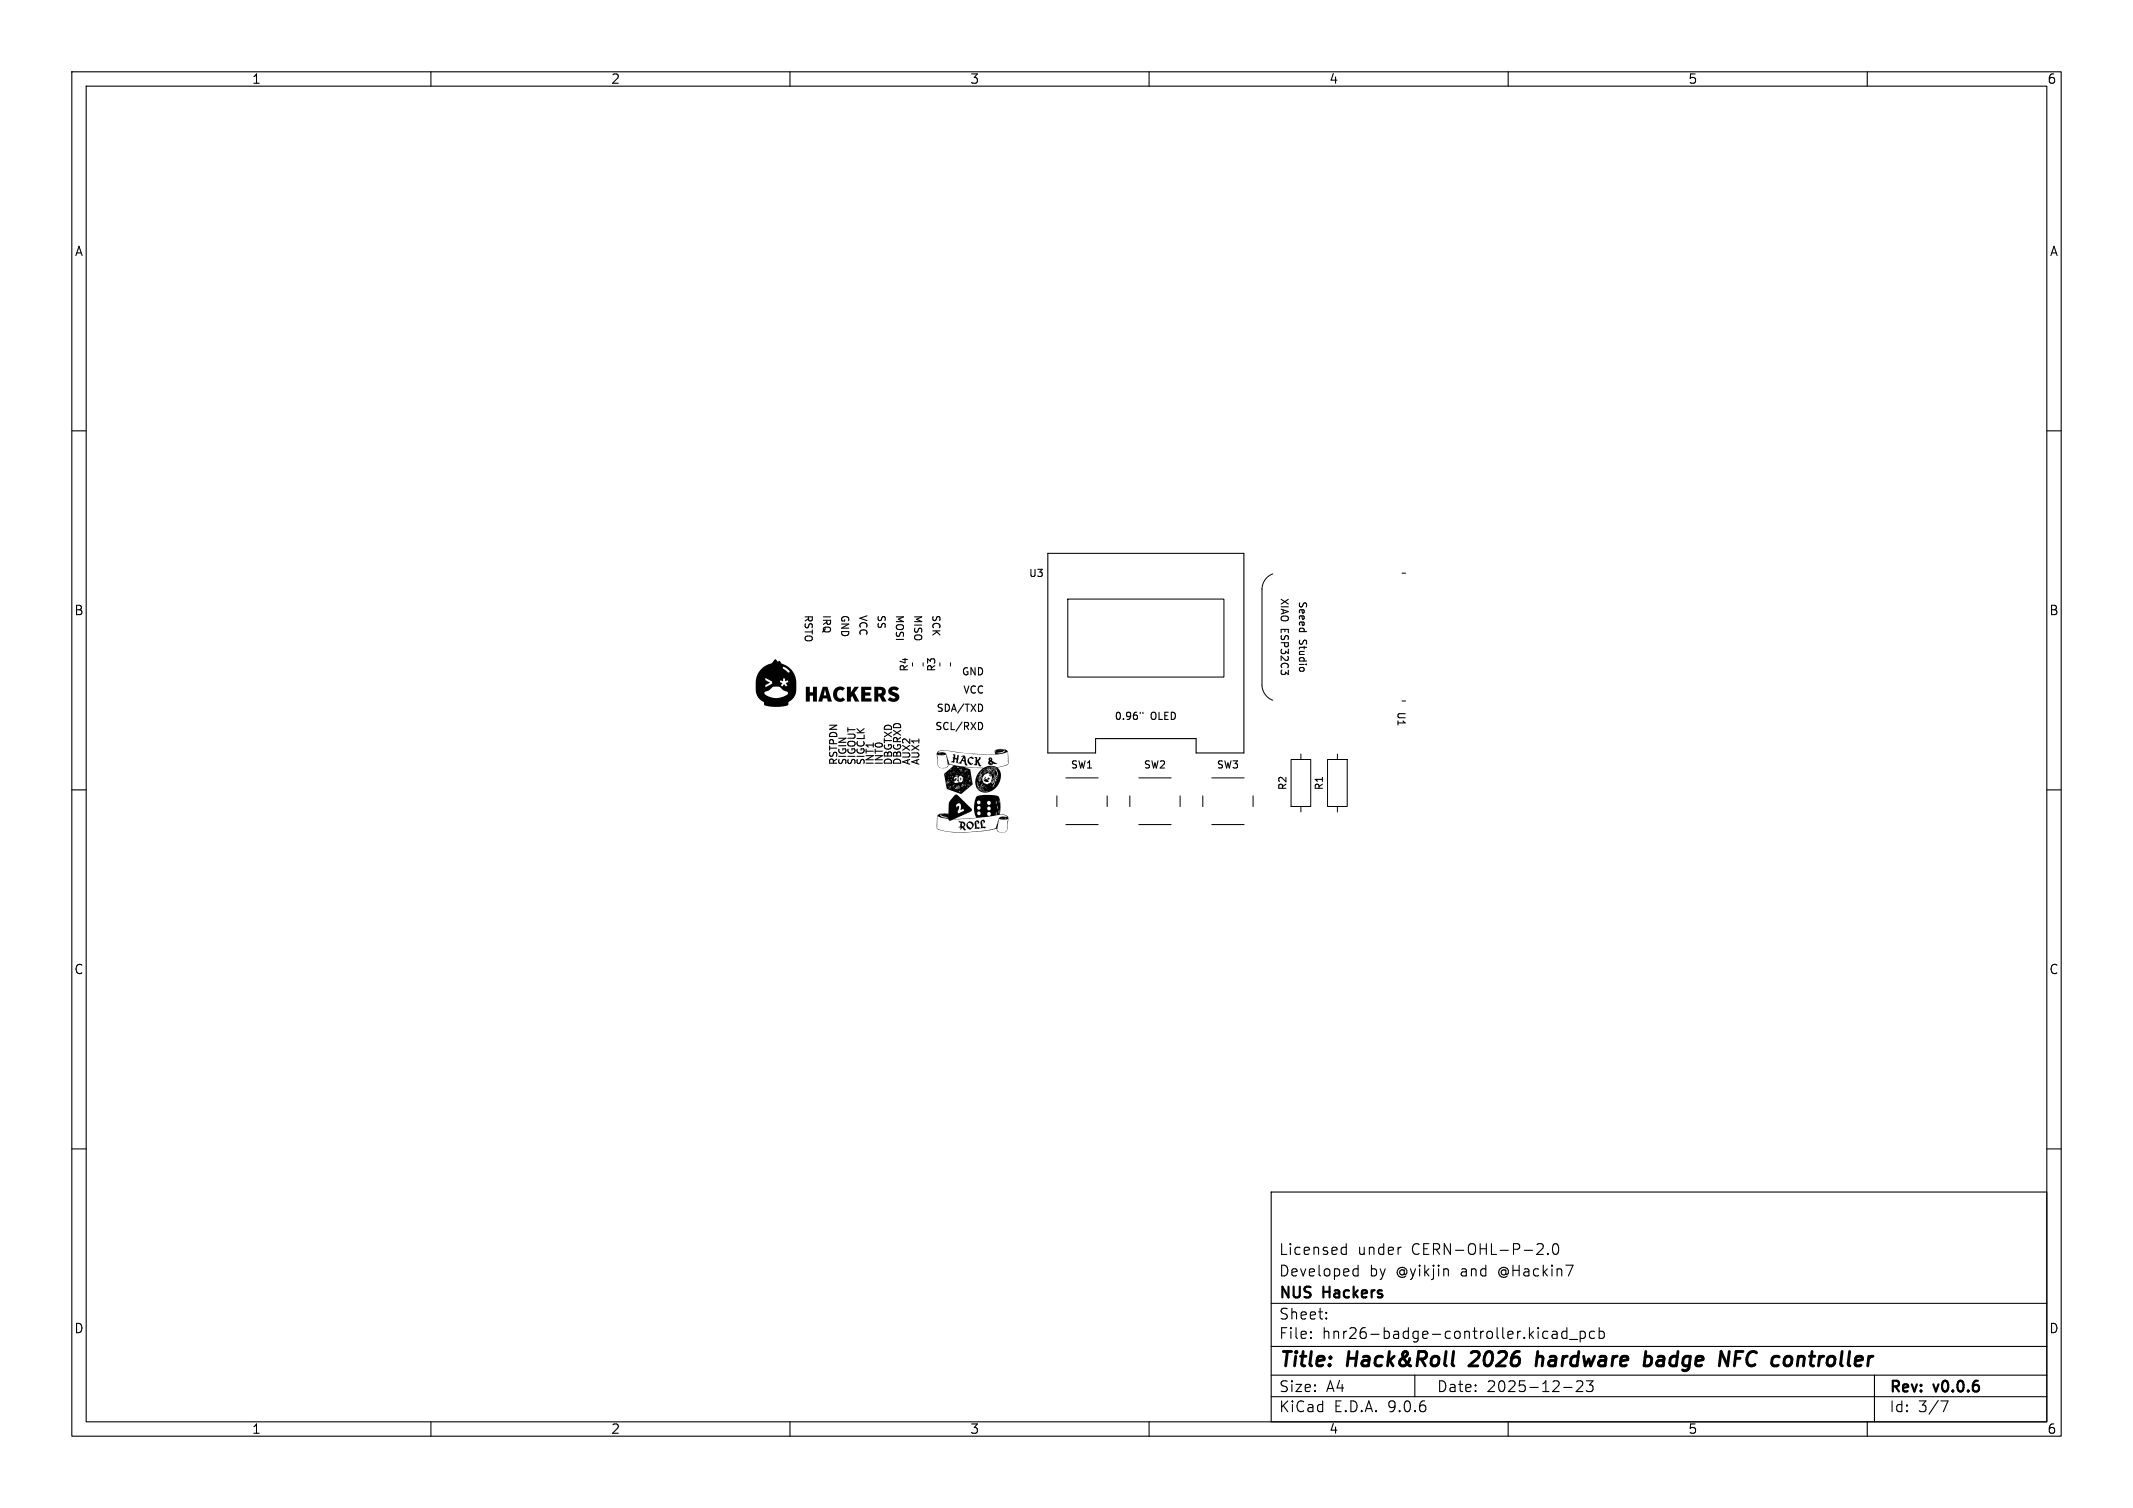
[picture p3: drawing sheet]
<svg xmlns="http://www.w3.org/2000/svg" width="297mm" height="210mm" viewBox="0 0 297 210" stroke-linecap="round" stroke-linejoin="round" font-family="sans-serif">
<g fill="none" stroke="#000" stroke-width=".15">
<path d="M10 10h277v190h-277zM12 12h273v186h-273zM60 10v2M110 10v2M160 10v2M210 10v2M260 10v2M10 60h2M145.9 77.1h27.3v27.8h-6.7v-2h-14v2h-6.6zM285 60h2M136.7 98.2l.1 .3-.1 .4M158.8 99.2v.2"/>
<path d="M159.1 99.2v.2M181 93.4h.5M10 110h2M136.5 100.6a.54 .54 0 0 1 .3 .5 .54 .54 0 0 1-.3 .5M285 110h2M10 160h2M177 166h108v32h-108zM186.9 174.6l.1 .1 .5-.1M186.9 173.8l.1-.1 .5 .1M187.5 173.2v1.5M188.5 176.8l.2-.1 .4 .1M188.5 177.6l.2 .1 .4-.1"/>
<path d="M189.1 176.2v1.5M195 173.7h.1M214 173.3l.2-.1 .5 .1a.41 .41 0 0 1 .1 .5l-.8 .9h.9M215.5 174.6h.1l-.1 .1M215.5 174.6v.1M216.3 173.3a.36 .36 0 0 1 .4-.1 .36 .36 0 0 1 .3 .3 .77 .77 0 0 1-.5 1.2 .91 .91 0 0 1-.2-1.4zM285 160h2M60 198v2M110 198v2M160 198v2M177 194.5h108M177 191.5h108"/>
<path d="M177 187.5h108M177 181.5h108M182.5 186.3h.1l-.1 .1M182.5 186.3v.1M182.5 185.5v.1M182.5 185.5h.1l-.1 .1M184.7 183.6v.1M184.7 183.6h-.1l.1 .1M184.7 182.8v.1M184.7 182.8h-.1l.1 .1M197 191.5v3M210 198v2"/>
<path d="M216.2 185.5l.1-.1 .4 .1 .1 .9M216.8 185.8h-.5a.29 .29 0 0 0-.2 .3 .29 .29 0 0 0 .2 .3l.5-.1M217.7 193.2h1.2M218.2 185.5l-.5-.1-.2 .3v.4l.1 .2 .1 .1 .5-.1M218.2 184.9v1.5M218.5 186.5h1.2M219.5 192.4l.2-.1 .5 .1a.41 .41 0 0 1 .1 .5l-.8 .9h.9M220 185.5l.5-.1 .2 .3v.4l-.1 .2-.1 .1-.5-.1M220 185.4v1.5M220.9 192.3h.9l-.5 .6a.41 .41 0 0 1 .5 .3v.3l-.1 .2-.6 .1-.2-.1M222 185.5l-.4-.1-.3 .3v.4l.2 .2 .1 .1 .4-.1M222.7 185.5l.4-.1 .3 .3v.4l-.2 .2-.1 .1-.4-.1"/>
<path d="M222.7 184.9v1.5M260 198v2M261 191.5v6.5M270.2 195.1h1l-.6 1.5"/>
</g>
<path d="M205.8 189.1l-1.3 1.1h1.3M214.1 188.2l-.2 2M214.8 189a.57 .57 0 0 0-.8 .1M214.9 189.2l-.2 1M229.1 189l.2-.1 .5 .1 .2 .3-.1 .5a.66 .66 0 0 1-1 .3M229.2 188.2l-.3 2M240.8 188.2l-.3 2M241.6 189.2h.7M242.7 188.2h-1l-.2 2" fill="none" stroke="#000" stroke-width=".4"/>
<g fill="none" stroke="#000" stroke-width=".14">
<path d="M177.2 79.9a2.33 2.33 0 0 0-1.5 2.1v13.4a2.32 2.32 0 0 0 1.5 2.1M195.2 79.8h.5M128.5 92.3v.5M132.3 92.3v.5M148.7 83.4h21.7v10.9h-21.7zM195.2 97.6h.5M147.2 110.8v1.5M148.4 108.3h4.5M148.4 114.8h4.5M154.2 110.8v1.5M157.3 110.8v1.5M158.6 108.3h4.5"/>
<path d="M158.6 114.8h4.5M164.3 110.8v1.5M167.5 110.8v1.5M168.7 108.3h4.5M168.7 114.8h4.5M174.5 110.8v1.5M179.8 105.8h2.7v6.5h-2.7zM181.1 105v.8M181.1 112.3v.8M184.9 105.8h2.7v6.5h-2.7zM186.2 105v.8M186.2 112.3v.8"/>
</g>
<g fill="#000">
<path d="M106 93.2l.2-.2h2.8l.7 .6h.2l.1-.1-.2-.2-.7-.4-.1 .1h-2.8l.6-.4 .6-.2 .5-.6 .4 .4 .2-.2 .5 .5a2.74 2.74 0 0 1 1.9 2.6v1.1l-.1 .5-.4 .6-.6 .5v.3l-.1 .1a5.9 5.9 0 0 1-3.2 0l-.1-.4-.8-.6-.3-.7h1.1l.1 .1a2.39 2.39 0 0 0 3.2-.1v-.1l-.6-.2-.5-.5-.2-.1-.8 .1-.5 .4-.6 .3-.1 .1h-1.1l-.1-1.1h1.4v.3l.9-.5v-.2h1.1l.4 .1-.3 .3 .2 .2 .3-.3 .2 .3 .2-.2-.2-.3 .4-.1-.1-.3-.4 .2v-.4h-.3v.4l-.3-.2-.1 .3h-1.1l-.9-.6v.3l.6 .4-.6 .3h-1.4v-.3a2.73 2.73 0 0 1 .8-1.9zM112.2 95.6h.6v.8h.4v-.8h.5v2.1h-.5v-.8h-.4v.8h-.6zM114.6 95.6h.6l.6 2.1h-.5l-.1-.4h-.6l-.1 .4h-.6l.3-.9h.9l-.2-.8-.2 .8h-.5zM116.3 95.9l.3-.2 .4-.1 .6 .3-.3 .3-.2-.1h-.3l-.2 .5 .1 .5 .4 .2 .3-.2 .3 .3-.2 .2-.3 .1h-.4l-.6-.3-.2-.4v-.4l.1-.4zM117.9 95.6h.6v.8l.5-.8h.6l-.6 .9 .7 1.2h-.7l-.3-.8-.2 .3v.5h-.6zM119.9 95.6h1.4v.5h-.8v.3h.7v.5h-.7v.3h.9v.5h-1.5zM121.7 95.6l1.1 .1 .4 .2 .1 .6-.3 .4 .5 .8h-.7l-.3-.7h-.2v.7h-.6v-1.6h.6v.5l.4-.1 .1-.2-.2-.2h-.9zM123.8 95.8l.3-.1 .4-.1 .7 .3-.3 .3-.4-.1-.3 .1 .1 .1 .7 .3 .2 .2v.5l-.3 .3-.7 .1-.6-.3 .3-.3 .5 .2 .3-.1-.1-.2-.6-.3-.2-.2-.1-.3zM132.7 105.1a.26 .26 0 0 1 .3 .1 .26 .26 0 0 1 0 .3h.1a.17 .17 0 0 0 .2 0 .17 .17 0 0 0-.1-.3l.2-.1 .1 .2-.1 .8a.13 .13 0 0 1-.1 .2 .13 .13 0 0 1-.1-.1 .13 .13 0 0 1 0-.1v-.3a.2 .2 0 0 0-.3 0 .2 .2 0 0 0 0 .3l-.1 .1h-.4l.1-.1a.32 .32 0 0 0 .2-.5v-.2l.1 .1v-.2l-.1-.1zM132.9 110.8l.2-.1h.2l1.9 1.9a.44 .44 0 0 1-.4 .6l-1.9 .8 3.3-.1h-.2l-.1-.2h1.7h-1.7l-.1-.1h2.2h-2.2l-.1-.3h.4v.1l.2 .1 .2-.1h.9l.1 .1 .2 .1h.9h-.7l.1-.2h.7v.1v-.1h.7h-.7v-.2h.4v.1v-.5v.4h-.4v-.1v.3l-.7-.1a.26 .26 0 0 0-.3-.2 .26 .26 0 0 0-.3 .3l-.9-.1a.25 .25 0 0 0-.2-.3 .25 .25 0 0 0-.2 .3h-.4l-.1-.8 .4 .1a.25 .25 0 0 0 .3 .2 .25 .25 0 0 0 .2-.2h1a.25 .25 0 0 0 .3 .3 .25 .25 0 0 0 .1-.4h1v.2v-.5v.3h-1a.24 .24 0 0 0-.2-.2 .24 .24 0 0 0-.2 .3l-1-.1a.25 .25 0 0 0-.2-.3 .25 .25 0 0 0-.3 .3h-.4l.1-.7h.3a.25 .25 0 0 0 .3 .2 .25 .25 0 0 0 .2-.2h.9a.26 .26 0 0 0 .3 .3 .26 .26 0 0 0 .3-.3h.7v.2v-.4h.4v.2v-.3v.1h-.4v-.1v.3h-.7a.26 .26 0 0 0-.3-.3 .26 .26 0 0 0-.3 .3h-.9a.25 .25 0 0 0-.2-.3 .25 .25 0 0 0-.3 .3h-.3l.1-.5a1.04 1.04 0 0 1 1.2-.6h1.4l.7 .2 .2 1.2-.1 1.3 .8 .1 .4 .4-.1 1.6-.2 .3-.8 .1-.4-.1-.1-.2 .5 .3h.5l.3-.2 .2-.2 .1-1.5-.6 .1h-.5h.9h-1.1l-.3 1.5v-.2l-1.8 .3-3.7 .2-1.8-.1-.8-.3-.2-.1-.1-.7 .1 .1v.6l1.3 .4 3 .1h-.3l3-.3 1.2-.3 .4-1.3 1.2-.1h-.3h.3l-.3-.1-.1 .2h-.8h.3h-.3l.1-.2 .1 .1-.1-.1h1.1h-1.1h.8h-.7l.4-.1 .7 .1-.6-.3h.2h-.8l-1.8 .3-4.5 .3-.3 .1a.29 .29 0 0 1-.3 .1 .29 .29 0 0 1-.3-.2h1.9h-1.9l-.8-.2h.5h-.5h.8l-1.2-.1-.1-.1h.3h-.3h.5h-.5h-.1h.4h-.4v-.1l-.1 1-.1 .1 .1-1.1 .1-.1h.4h-.4l.1-.1h.2l.1 .1-.1 .1 .5 .3 .6-.1-.9-.2h.6l-.6-.1h.5h-.5h.6h-.7h.6h.1h-.2l.4-.1-.9 .1h.5h-.5l.4-.1h-.5l.5 .1 .2-.1h-.2h.2h-.5h.9l-.7-.1-.5 .1h.2l-.2-.1h.1h1.2v-1.2h1l.1 .3a.18 .18 0 0 1 .1-.1 .18 .18 0 0 1 .3 0l-.2 .8a.15 .15 0 0 0 0 .2 .15 .15 0 0 0 .2-.1l.5-.2a.16 .16 0 0 0 .1-.2 .16 .16 0 0 0-.3-.1l-.2 .1 .1-.6a.35 .35 0 0 0-.3-.3 .35 .35 0 0 0-.4 .2h-1l.1-.5zM133.4 114.3l.6 .1a.41 .41 0 0 1 .4 .3 .41 .41 0 0 1-.2 .5h.1a.15 .15 0 0 0 0 .2 .15 .15 0 0 0 .2 0 .21 .21 0 0 1-.3 .2 .21 .21 0 0 1-.1-.2l-.2-.1a.15 .15 0 0 1 0 .2 .15 .15 0 0 1-.2 0 .17 .17 0 0 0 0-.3 .17 .17 0 0 0-.3 .1l.3-.2v-.2h.2v.1l.2 .1a.2 .2 0 0 0 .1-.3 .2 .2 0 0 0-.3-.1v.2h-.2l.1-.3zM133.7 108.3l.2 .1v.1h-.2h.1v.2l-.1-.2 .1-.1h-.1z"/>
<path d="M133.8 105.4a.36 .36 0 0 1 .5-.2 .36 .36 0 0 1 .2 .5l.1 .6 .1 .2v.1a.32 .32 0 0 1-.4-.1 .32 .32 0 0 1 0-.3v-.2h-.3l-.2 .2 .1 .1-.1 .1-.4-.1 .3-.2 .2-.3 .4 .1-.1-.3-.1 .2h-.2l.1-.2a.12 .12 0 0 0 .1-.2 .12 .12 0 0 0-.2 0zM134.7 114.6a.52 .52 0 0 1 .8 .1 .52 .52 0 0 1-.3 .7v.1a.53 .53 0 0 1-.6-.7h.1l.2 .3a.3 .3 0 0 0 .4 .1 .3 .3 0 0 0 0-.5 .27 .27 0 0 0-.3-.1 .27 .27 0 0 0-.3 .2h-.1zM134.9 105.6a.38 .38 0 0 1 .6-.1 .13 .13 0 0 1 0 .2 .13 .13 0 0 1-.2-.1 .33 .33 0 0 0-.4 .3 .33 .33 0 0 0 .3 .4h.1h.1v.1a.48 .48 0 0 1-.5 0 .48 .48 0 0 1-.2-.6zM135.8 114.4a.27 .27 0 0 1 .5-.1 .27 .27 0 0 1-.2 .4 .14 .14 0 0 0 .1-.2 .15 .15 0 0 0-.3 0l.1 .7 .5 .1-.2 .2h-.6a.74 .74 0 0 0 0-.9zM136.3 108.6h.2l-.2 .1zM135.7 105.5l.1-.1a.29 .29 0 0 1 .3 .5v-.1a.17 .17 0 0 0 .2-.1 .17 .17 0 0 0 0-.2 .17 .17 0 0 1 .3 0 .17 .17 0 0 1-.1 .3h-.1a.26 .26 0 0 0 0 .5l.1 .2a.15 .15 0 0 1 0 .3 .14 .14 0 0 1-.2-.2l-.3-.4 .1 .3-.2 .1h-.3v-.1a.33 .33 0 0 0 .2-.5l.1-.4-.2-.1zM136.6 114.3a.27 .27 0 0 1 .5-.1 .27 .27 0 0 1-.2 .4 .17 .17 0 0 0 .1-.2 .17 .17 0 0 0-.3 0 .17 .17 0 0 0 .1 .2v.5l.5 .1a.36 .36 0 0 1-.5 .1l-.3 .1 .1-.4a.74 .74 0 0 1 0-.7zM137.1 108.2a.14 .14 0 0 1 .2 .2 .15 .15 0 0 1-.3 0l.2-.1zM137 108.6h.1a.33 .33 0 0 1 .4 0 .33 .33 0 0 1 .1 .3l-.4-.1zM137.5 108.3h.2l.1 .1-.1 .2-.2-.1zM137.7 107.9h.1a.13 .13 0 0 1 .2 .1 .13 .13 0 0 1-.1 .1zM137.7 105.6a.3 .3 0 0 1 .4 0 .3 .3 0 0 1 .1 .4l.7 .4-.6-.1a.38 .38 0 0 1-.4 .2 .38 .38 0 0 1-.3-.3h.3a.13 .13 0 0 0 .1 .1 .13 .13 0 0 0 .1-.1l-.2-.1v.1l-.3-.1a.19 .19 0 0 0 .1-.2 .19 .19 0 0 0-.1-.1h.4l-.1-.2-.3 .1z"/>
<path d="M138.1 108.8h.2a.11 .11 0 0 1-.1 .2 .11 .11 0 0 1-.1-.1zM130.5 104.7l.4-.2h.6h-.3h.2l3.4 .4 3 .2h-.3l2-.1h-.9l.6-.1h-.6h.3h-.3h.2l-.3-.1 1.2 .1h-.6l.7-.1h-.1l.1-.1h.4h-.4l.5-.1h-.4v-.1l.2-.1h-.1l-.6 .4h-.9h.2h-.2h.2h-.2l.1-.1h-.1l.1 .1v-.1h.6l-.6-.1h.7h-.7l1-.1-1 .1 .7-.1h-.6h1.1h-1.1l1.1-.1h-1h.9h-.9h.7h-.6h1h-.9l-.3 .1-.2 .2 .1-.2 .2-.1 1.2-.1 .4 .4v1.5a.78 .78 0 0 1-.7 .5l-.9 .2 .4 .4 .2 .4-.1 .7-.2 .6a2.01 2.01 0 0 1-2.7 1.2h.5h.7h-.7v-.1l.3 .1-.3-.1 .2-.1-.2 .2h-.5l-.1-.1h.4h-.4l-.3-.4 .4 .3h.1v-.1h.1l.2 .2h.1l.1-.2-.2 .2-.1-.1h.1l-.1-.1h.1h-.3l-.1 .1v-.1l-.1 .1-.4-.4 .3 .1 .1 .2-.1-.1h.5l.1 .1-.1-.1h.9h-.9h-.5h.8h-.8v-.1h.2h-.1l.9-.2 .2 .3-.1-.1h.7h-.7h.9l.1-.1-1 .1-.1-.1h.9h-.9h.9h-.9l1.2-.1-1.2 .1 1.1-.1 .2-.1h-.1l.1-.1h-.1l.1-.2h.3h-.3l.2-.2-.2 .1v-.1l.6-.2h-.3l-.1 .2h-.2l-.1-.3 .1 .4-.3 .6-1.3-.1 .1-.1-.7 .3-.4-.1h.3h-.3h.2h-.2l-.1-.5h.2l.1 .4 .2 .1 .4-.2h.3l.1 .1h1h-.3h.2l-.1-.1-.1 .1h-.7l.7-.1h-1.1h1.3v-.1h-1.3l.1-.1 .7 .1-.7-.1h.1l-.2 .1 .2-.3-.5 .6-.3-.3h.2h-.2h.2h-.2v-.2h.1l.1 .1 .1-.1-.1 .1-.2-.1v-.1h.2v.1v-.1h.1h-.3v-.1l-.1 .2h-.2l.2-.1-.2 .1v-.3h.2h-.2v-.1h.1l-.1-.1h.4l.1 .3 .3-.3-.1-.1h.3l.1 .4 .4 .3h.2l.4-.3h.1l.1 .3 .2-.2a.15 .15 0 0 0 .1-.1 .15 .15 0 0 0-.1-.2v-.1l-.1 .2-.3 .1 .2-.3h.3l-.2-.1h.3l.1 .3v-.2h.5h-.5l.5-.1h-.4l.1-.2v.1v-.1l-.3 .2h-.3l.5-.3 .2 .1v-.2h.2h-.2l.1-.1-.1 .2h-.2l.2-.2h.1h-.1l.1-.1v-.1l-.1 .2v-.2h.3v.1v-.2l-.3 .1 .3-.1h-.3l-.1-.3-.1-.2 .1 .4a1.04 1.04 0 0 1-.4 .9l.1-.3h.1l.1-.2-.2 .2v-.2l-.2 .5-.2 .1v-.2h.1h-.1v-.3l-.2-.2 .2-.1h-.3h.5l.1 .2 .1-.3-.7 .1-.2-.1 .6 .1v-.2l-.1 .1-.5-.1-.6 .4-.2 .5h-.3v-.1l-.3 .2h-.4h.4l.2-.2h.3h.1l-.4-.1-.2 .3h-.4l.2-.1h-.2l.1-.2h.2h-.2v-.1l.2 .1v.2l.2-.2h.3h-.2l.4-.1-.4 .1a.36 .36 0 0 0 .3-.5h.1v-.1h.4h-.4h.2l-.1-.1h.3h-.1v-.1h.1h-.1a.11 .11 0 0 1 .1-.1 .11 .11 0 0 1 .1 .2h.3v-.1l-.3 .1v-.1h.2v-.2l-.1 .2-.2-.1-.3 .2-.4 .7h-.1l-.1-.3v.3l-.1 .1-.1-.1-.2-.1 .1-.1h.1h-.1l.1-.2h.3l.1 .3v-.3l.1 .1v-.2l-.1 .1 .1-.4 .4 .1v-.2l.2-.1-.2 .1-.1 .1h-.3l.1-.1 .3-.1-.3 .1-.3 .5h-.1l.1-.3-.1 .3h-.2v-.1l.2 .1v-.1h-.2a.33 .33 0 0 1 .4-.3l.1-.1-.3 .1 .4-.2-.3 .1 .1-.1h.6h-.2h.3l.1 .1-.1-.1h-.3l.1-.1h.1v-.1l-.3 .2h-.3l.2-.2h.7l-.1 .1 .1-.1h-.6h.6l.2 .3 .1 .2h.4a.13 .13 0 0 1 .2 0 .13 .13 0 0 1-.1 .2h.1a.15 .15 0 0 0 0-.3 .14 .14 0 0 0-.2 .1h-.3v-.1h.5l.1 .1v-.1v-.1l-.3 .1 .1-.1a.18 .18 0 0 1 .3 .1 .18 .18 0 0 1-.1 .2 .21 .21 0 0 0 0-.3 .21 .21 0 0 0-.3 .1l-.1-.1v-.1l.5 .1 .1-.2-.6 .1-.1 .2h-.1l-.1-.1h.1l.3-.1h.2v-.1h.2h-.4a.19 .19 0 0 1 .2-.1 .19 .19 0 0 1 .2 .1h.1l-.3-.1-.6 .3-.3-.3h.2l.2 .2 .2-.2 .7 .1v-.1l.2 .1-.4-.3 .2 .2-.7-.1-.2 .2-.1-.2-.9 .1 1-.1h.8h-.8l.2-.1h-.1a.2 .2 0 0 1 .2-.1 .2 .2 0 0 1 .1 .2l.3-.2 .3 .2-.3-.2h-.3v.1h.1h-.1l-.2-.1-.4 .2-1.7-.1 1.7 .1-.1-.1-3.2-.1 .8 .4 .3 2-1.6 1.4-.9-.3h.8v-.1h.2h-1.2h1.3h-.4h.3l-1.4-.1h1.5h-1.6h1.9h-2h2l.1-.1-2.1 .1v-.1h.7h-.7h1.4l-1.7-.1 2.3 .1-.9-.1h1.1h-2.5h.3h-.3h2.1h-2.1h-.1h.4h-.4h1l-1.1-.1 1.6 .1h-.1v-.2l-.2 .1 .1-.1-.2 .1h-1.2h.4h-.4h1l-1-.1h1.3h-1.3h.5h-.5h1.3l-1.3-.1h.9l.5 .1 .1-.1 .1 .3h.2h.9h-1.1l.8-.1-.8-.1 1.2 .1-1.3-.1v-.1l.2 .1h.8h-.8l-.1-.2-.3 .1h-.8l.7-.1h-.7h.4h-.3h.2h-.3l-.1 .1h-.4l.3-.1-.3 .1v-.1h.4h-.4l.8-.1h-.9l1.7 .1 .1 .2 1.2-.1v.1l.1-.1-1.2 .1 .1-.1-.3-.1 .2 .1h1.2l-.9-.1 .9 .1h-.8h.8l-.8-.1h.8h-.7h.4l-.3-.1h.7v-.1l.1 .1 .1-.1-.1 .1v-.1h-.1l-.4 .1h.1l-.1-.1h.2h-.3v.1l-.8 .1h.2h-.2h.3l.1-.1-.5 .1 .4-.1h-.4h.5h-.4l-.9 .1 .7-.1h-.5h.4l-.4-.1h.9l-2.1 .1h1l-1-.1h2.2h-2.2h2.2h-2.2h2.3l.1 .2v-.1h.3l-.3-.1 .3 .1-.1-.1h.1h-.3h.7l-.7-.1h.8h-.8l.9-.1h-.6h.9h-.9l-.3 .1h.3l-.2-.1-.1 .1-.1 .1v-.1l-2.3 .1 2.3-.1h-2.1h2.1h-2.1h1.3l-1-.1h2.5h-2.6l-.4 .1 .2-.1-.2 .1v-.2l.1 .1h.2h-.1l.1-.1h-.2h.1v-.1l.5 .2h2.9h-3.1l.1-.1h-.2h.4h-.4h.5h-.5l-.1-.2 .2 .2h.5h-.5l.6-.1-.6-.1 .6 .1v-.1h-.8l-.1 .1h-.1v.1h-.1l-.1-.1h.4l-.4-.1 1.2-.1-.8 .1 .7-.1h-.6h.7l.1 .1-.1-.1h-.7h.9l-.9-.1-.2 .2h-.3l.3-.1h-.3h.3h-.3l.3-.1h-.3h.4l.1 .1-.1-.1h.9l-.8-.1 .4 .1h-.1l.1-.1-.9 .1 .4-.1h-.4h1.2h-1.2v-.1h1.2l.1 .2 .1-.1a.14 .14 0 0 1 .1-.1 .14 .14 0 0 1 .2 .1 .14 .14 0 0 1-.2 .1l-.3 .3 .2 .2h2.2l-2-.1 2.1-.1-1.9 .1h.2h-.1l-.1-.2h-.2l.2-.1h-.2l.2-.1v-.2h.1l.1 .6 1.7-.2-1.4 .1 .7-.1h-.6h1l-1-.1h1v.1h.3h-.2l.2-.1h-.3h.2l-.2-.1h.1l-.2 .1h-.9h1h-1l.4-.1h-.3h1.2h-1.2h1.1h-1.1l.7-.1-.7 .1 .6-.1h-.6h.2h-.2v-.1l.5 .1h.6h-1v-.1h.1h-.2h.9h-.9h.6l-.7-.1 1.1 .1-1-.1h1.1h-1.1l.3-.1h-.3l-.1 .1v-.1l.8 .1v-.1h.1h-.9h.4l-.5-.1h1.2l-1.3-.1 1.2 .1 .1-.1-.1 .1h-.6l.6-.1h-.1h-1.1a.32 .32 0 0 0-.3 .4h-.1l-.1-.1 .1-.1h-.1h.1h-.2h.2l-.1-.1-.3 .1-.2 .2h-1.2h.1l-.1-.1h.6h-.6h1.2h-1.2h.8l-.9-.1 1.1 .1-1.1-.1h.8h-.8v-.1h.5v.1h.3h.3v.1l.1-.1v-.1l-.4 .1h.1l-.1-.1h.3h-.6h1.3h-1.8h1.2l-1.2-.1h1.2h-1.2h1h-1v-.1h.1h-.1h.2v.1h1.4l.3 .1h.1l-.1-.1h.7h-.7h.7h-.7l1.5-.1h-1l-.7 .2-.1-.2h-1.4h1.5l.1 .1-.1-.1h.3h-.3h1.8h-2.6l2.5-.1-.9 .1 .8-.1-3.1 .1 2.9-.1h-2.9h2.3h.8h-.7h.4l-.4-.1h.8l-3.1 .1h.3l-.4-.1h.8h-.8v.2h-.2l.2-.1h-.2h.2h-.2l1.3-.1h-.3h2.2h-1.4h1.4l-1.3-.1-1.9 .1 .1-.1h.4l.1 .1h.2l-.2-.1 1.2 .1-.9-.1h.1h1.9h-2.8l.1-.1 2.2 .1-2.1-.1h2.5h-1.4h.6l-.6-.1 1.5 .1h-2.6h.9h-.9l.9-.1h-.8h2.4h-2.4h1.9h-1.9l1.7-.1h-1.6h1.2h-1.2h1.7l-1.6-.1 1.6 .1 .2 .1 .9 .1h-.3l.3-.1h-.3h.2h-.2h.2v-.1h-.3l.1 .1-.1 .1-.1-.2v.1l-.4-.1 .5 .1 .3-.1-.3-.1h.3l-1 .2 .3-.1h-.2v-.1h.9h-.8h.8h-.1l-.8-.1v.2v-.1h-1.7h1.1h-1.1l.1-.1 .2 .1-.2-.1 .2 .1h1h-1v-.1h-.2l.2-.1v.2h1.3h.1h-1l1-.1h-1.3h2.2h-2.4l1.9-.1h-1.9h.7h-.6l1.8-.1-1.8 .1 .4-.1h-.4h.1l1.3 .1-.4-.1h.3h-.3h.1h.3l-.4-.1h.5h-.5h1.3h-1.3v.1l-.1 .1h-.4l.2-.1h-.6h.8h-.8l.8-.1h-.7l.8-.1-.8 .1 .7-.1h-.6l.2-.1-.5-.1h.3h-.7v.2l-.2 .2h-1l-.2-.4-.2-1.4 .2 .3v1.2l.1 .2 .4 .2 .5-.1 .4-.2v-.2l.4-.1-.4 .1 .3-.1h-.3h.3h-.3l-.1-.1h.2l-.2-.1 .2 .1-.2-.1v-.1h.2h-.2l-.1-.4h.2h-.2h.1l-.1-.3h.1h-.1l-.1-.2h.1l-.1-.1-.5 .1-.8-.1v-.1h.4l.1 .1h.5h-.5l.7-.1h-.7v-.1h.6h-.6l.1-.1-.2 .2h-.4v-.1h.2h-.2h.4h-.3h1l-.9-.1h.5h-.3l.1-.1 .6 .1 .2 .1 .2 .5 .3 1 .2 .1 2.6 .3 2.6 .1 .3-.2 .4 .1-.4-.1-.3 .2h-.6l.5-.2h.6h-.6l.4-.1 1.1 .2 1.3-.4v-1.7l-.3 .2-.5 .1-1.7 .2-2.7-.2h.8h-.9l-3.6-.5h.3h-.7l-.5 .4 .1-.1h-.1h.1z"/>
<circle cx="130.5" cy="114.3" r=".02"/>
<circle cx="136.3" cy="108.8" r=".02"/>
<circle cx="138.2" cy="109.1" r=".02"/>
<circle cx="138.3" cy="109.5" r=".02"/>
<circle cx="140.3" cy="105.4" r=".02"/>
<circle cx="140.3" cy="105.3" r=".02"/>
</g>
<g font-size="2.8">
<text x="178" y="190.9">Title:</text>
<text x="187.7" y="190.9">Hack&amp;Roll</text>
<text x="205.6" y="190.9">2026</text>
<text x="215.5" y="190.9">hardware</text>
<text x="231.4" y="190.9">badge</text>
<text x="242.7" y="190.9">NFC</text>
<text x="250.8" y="190.9">controller</text>
</g>
<g font-size="2.1">
<text x="178" y="178">Developed</text>
<text x="178" y="175">Licensed</text>
<text x="189" y="175">under</text>
<text x="190.7" y="178">by</text>
<text x="194.4" y="178">@yikjin</text>
<text x="196.6" y="175">CERN-OHL-P-2.0</text>
<text x="203.5" y="178">and</text>
<text x="208.9" y="178">@Hackin7</text>
<text x="178" y="184">Sheet:</text>
<text x="178" y="181.2">NUS</text>
<text x="184.3" y="181.2">Hackers</text>
<text x="178" y="186.7">File:</text>
<text x="184.1" y="186.7">hnr26-badge-controller.kicad_pcb</text>
<text x="178" y="196.9">KiCad</text>
<text x="178" y="194.1">Size:</text>
<text x="184.7" y="194.1">A4</text>
<text x="185.7" y="196.9">E.D.A.</text>
<text x="193.3" y="196.9">9.0.6</text>
<text x="200" y="194.1">Date:</text>
<text x="207" y="194.1">2025-12-23</text>
<text x="263" y="194.3">Rev:</text>
<text x="263" y="196.9">Id:</text>
<text x="267.1" y="196.9">3/7</text>
<text x="269.4" y="194.3">v0.0.6</text>
</g>
<g font-size="1.8">
<text x="35" y="11.9">1</text>
<text x="85" y="11.9">2</text>
<text x="135" y="11.9">3</text>
<text x="185" y="11.9">4</text>
<text x="235" y="11.9">5</text>
<text x="285" y="11.9">6</text>
<text x="10.3" y="35.9">A</text>
<text x="285.4" y="35.9">A</text>
<text x="10.3" y="85.9">B</text>
<text x="285.3" y="85.9">B</text>
<text x="10.3" y="135.9">C</text>
<text x="285.3" y="135.9">C</text>
<text x="10.3" y="185.9">D</text>
<text x="285.3" y="185.9">D</text>
<text x="35" y="199.9">1</text>
<text x="85" y="199.9">2</text>
<text x="135" y="199.9">3</text>
<text x="185" y="199.9">4</text>
<text x="235" y="199.9">5</text>
<text x="285" y="199.9">6</text>
</g>
<g font-size="1.4">
<text x="143.2" y="80.6">U3</text>
<text x="178.3" y="83.2" transform="rotate(90 178.3 83.2)">XIAO</text>
<text x="180.8" y="83.6" transform="rotate(90 180.8 83.6)">Seeed</text>
<text x="111.8" y="85.6" transform="rotate(90 111.8 85.6)">RSTO</text>
<text x="114.4" y="85.6" transform="rotate(90 114.4 85.6)">IRQ</text>
<text x="116.9" y="85.6" transform="rotate(90 116.9 85.6)">GND</text>
<text x="119.5" y="85.6" transform="rotate(90 119.5 85.6)">VCC</text>
<text x="122" y="85.6" transform="rotate(90 122 85.6)">SS</text>
<text x="124.5" y="85.6" transform="rotate(90 124.5 85.6)">MOSI</text>
<text x="127.1" y="85.6" transform="rotate(90 127.1 85.6)">MISO</text>
<text x="129.6" y="85.6" transform="rotate(90 129.6 85.6)">SCK</text>
<text x="178.3" y="87.5" transform="rotate(90 178.3 87.5)">ESP32C3</text>
<text x="180.8" y="89.1" transform="rotate(90 180.8 89.1)">Studio</text>
<text x="126.6" y="93.6" transform="rotate(-90 126.6 93.6)">R4</text>
<text x="130.4" y="93.6" transform="rotate(-90 130.4 93.6)">R3</text>
<text x="133.8" y="94.3">GND</text>
<text x="130.1" y="101.9">SCL/RXD</text>
<text x="130.3" y="99.3">SDA/TXD</text>
<text x="134" y="96.8">VCC</text>
<text x="155.1" y="100.3">0.96&quot;</text>
<text x="160.2" y="100.3">OLED</text>
<text x="194.4" y="99" transform="rotate(90 194.4 99)">U1</text>
<text x="116.8" y="106.6" transform="rotate(-90 116.8 106.6)">RSTPDN</text>
<text x="118.1" y="106.6" transform="rotate(-90 118.1 106.6)">SIGIN</text>
<text x="119.3" y="106.6" transform="rotate(-90 119.3 106.6)">SIGOUT</text>
<text x="120.6" y="106.6" transform="rotate(-90 120.6 106.6)">SIGCLK</text>
<text x="121.9" y="106.6" transform="rotate(-90 121.9 106.6)">INT1</text>
<text x="123.1" y="106.6" transform="rotate(-90 123.1 106.6)">INT0</text>
<text x="124.4" y="106.6" transform="rotate(-90 124.4 106.6)">DBGTXD</text>
<text x="125.7" y="106.6" transform="rotate(-90 125.7 106.6)">DBGRXD</text>
<text x="126.9" y="106.6" transform="rotate(-90 126.9 106.6)">AUX2</text>
<text x="128.2" y="106.6" transform="rotate(-90 128.2 106.6)">AUX1</text>
<text x="149" y="107.2">SW1</text>
<text x="159.2" y="107.2">SW2</text>
<text x="169.3" y="107.2">SW3</text>
<text x="179.3" y="110.1" transform="rotate(-90 179.3 110.1)">R2</text>
<text x="184.4" y="110.1" transform="rotate(-90 184.4 110.1)">R1</text>
</g>
</svg>
